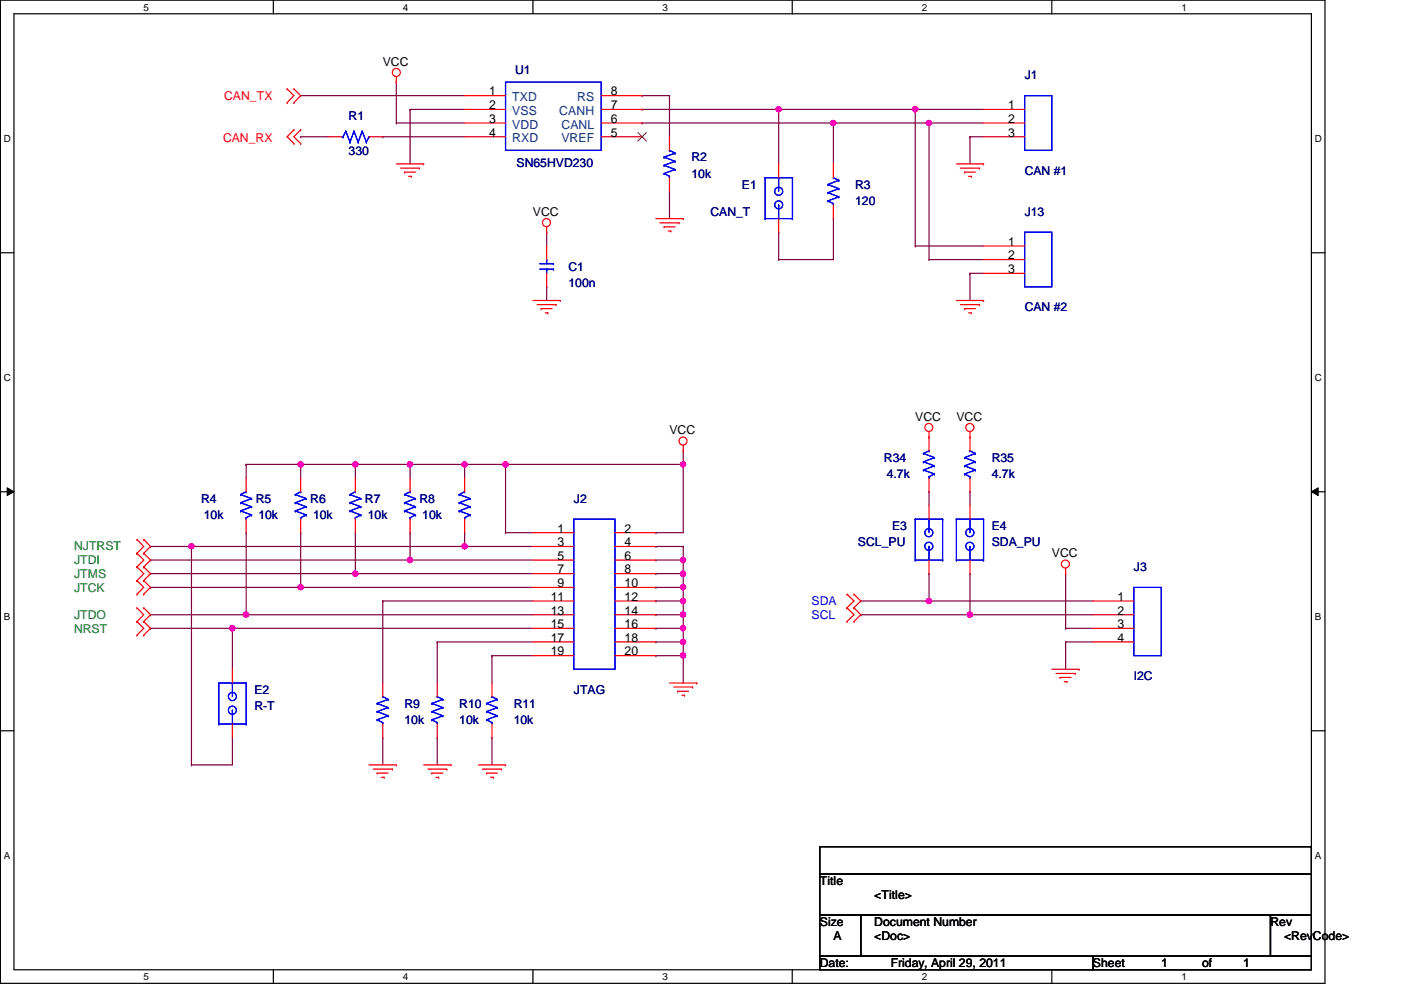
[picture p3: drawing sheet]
<svg xmlns="http://www.w3.org/2000/svg" width="297mm" height="210mm" viewBox="0 0 297 210" stroke-linecap="round" stroke-linejoin="round" font-family="sans-serif">
<path d="M.1 0h280.8v208.5h-280.8zM3 2.9h275v202.7h-275z" fill="none" stroke="#000" stroke-width=".25"/>
<g fill="#fff">
<path d="M30.4 .3h1.2v2.4h-1.2z"/>
<path d="M30.4 205.9h1.2v2.3h-1.2z"/>
</g>
<path d="M58 0v2.9M58 205.6v2.9" fill="none" stroke="#000" stroke-width=".25"/>
<g fill="#fff">
<path d="M85.4 .3h1.2v2.4h-1.2z"/>
<path d="M85.4 205.9h1.2v2.3h-1.2z"/>
</g>
<path d="M113 0v2.9M113 205.6v2.9" fill="none" stroke="#000" stroke-width=".25"/>
<g fill="#fff">
<path d="M140.5 .3h1.1v2.4h-1.1z"/>
<path d="M140.5 205.9h1.1v2.3h-1.1z"/>
</g>
<path d="M168 0v2.9M168 205.6v2.9" fill="none" stroke="#000" stroke-width=".25"/>
<g fill="#fff">
<path d="M195.4 .3h1.2v2.4h-1.2z"/>
<path d="M195.4 205.9h1.2v2.3h-1.2z"/>
</g>
<path d="M223 0v2.9M223 205.6v2.9" fill="none" stroke="#000" stroke-width=".25"/>
<g fill="#fff">
<path d="M250.5 .3h1.1v2.4h-1.1z"/>
<path d="M250.5 205.9h1.1v2.3h-1.1z"/>
<path d="M.8 28.2h1.5v2.4h-1.5z"/>
<path d="M278.8 28.2h1.4v2.4h-1.4z"/>
<path d="M.8 78.9h1.5v2.3h-1.5z"/>
<path d="M278.8 78.9h1.4v2.3h-1.4z"/>
</g>
<path d="M.1 53.6h2.9M278 53.6h2.9" fill="none" stroke="#000" stroke-width=".25"/>
<g fill="#fff">
<path d="M.8 129.6h1.4v2.3h-1.4z"/>
<path d="M278.8 129.6h1.3v2.3h-1.3z"/>
</g>
<path d="M.1 104.3h2.9M278 104.3h2.9" fill="none" stroke="#000" stroke-width=".25"/>
<path d="M1.5 103.4l1.5 .9-1.5 .8zM278 104.3l1.5-.9v1.7z" fill="#000"/>
<path d="M1.5 103.4l1.5 .9-1.5 .8zM278 104.3l1.5-.9v1.7z" fill="none" stroke="#000" stroke-width=".21"/>
<g fill="#fff">
<path d="M.8 180.3h1.4v2.3h-1.4z"/>
<path d="M278.8 180.3h1.3v2.3h-1.3z"/>
</g>
<path d="M.1 154.9h2.9M278 154.9h2.9" fill="none" stroke="#000" stroke-width=".25"/>
<g fill="none" stroke="#800040" stroke-width=".25">
<path d="M84 17.4h.1M84 17.4v8.7M63.8 20.3h.1M63.8 29h.1M63.8 29h5.8M63.8 20.3h34.7M81.1 29h.1M81.1 29h17.4M84 26.1h.1M84 26.1h14.5M86.9 23.2h.1M86.9 23.2h11.6"/>
<path d="M86.9 23.2v11.6M136.1 23.2h.1M136.1 26.1h.1M136.1 23.2h29M136.1 26.1h40.6M165.1 23.2h.1M165.1 23.2v11.6M176.7 26.1h.1M176.7 26.1v8.7M194.1 23.2h.1M194.1 23.2h14.4M197 26.1h.1"/>
<path d="M197 26.1h11.5M205.7 29h.1M205.7 29v5.8M205.7 29h2.8M115.9 49.2h.1M115.9 49.2v3M165.1 49.2h.1M165.1 55h.1M165.1 49.2v5.8M176.7 46.4h.1M176.7 46.4v8.6h-11.6M115.9 60.8h.1"/>
<path d="M115.9 60.8v2.9M75.3 98.5h.1M75.3 98.5h11.6M139.1 115.9h.1M139.1 118.7h.1M139.1 115.9h5.8M139.1 118.7h5.8M144.9 115.9h.1M144.9 118.7h.1M144.9 115.9v5.7"/>
</g>
<circle cx="144.8" cy="118.7" r=".56" fill="#f0f"/>
<circle cx="144.8" cy="118.7" r=".56" fill="none" stroke="#f0f" stroke-width=".25"/>
<path d="M141.9 20.3h.1M141.9 20.3v8.7M139.1 121.6h.1M139.1 121.6h5.8M144.9 121.6h.1M144.9 121.6v2.9" fill="none" stroke="#800040" stroke-width=".25"/>
<circle cx="144.8" cy="121.6" r=".56" fill="#f0f"/>
<circle cx="144.8" cy="121.6" r=".56" fill="none" stroke="#f0f" stroke-width=".25"/>
<path d="M136.1 20.3h.1M136.1 20.3h5.8M139.1 124.5h.1M139.1 124.5h5.8M144.9 124.5h.1M144.9 124.5v2.9M225.9 121.6h.1M225.9 133.2h.1M225.9 121.6v11.6M225.9 133.2h5.8" fill="none" stroke="#800040" stroke-width=".25"/>
<circle cx="144.8" cy="124.5" r=".56" fill="#f0f"/>
<circle cx="144.8" cy="124.5" r=".56" fill="none" stroke="#f0f" stroke-width=".25"/>
<path d="M141.9 40.6h.1M141.9 40.6v5.8M139.1 127.4h.1M139.1 127.4h5.8M144.9 127.4h.1M144.9 127.4v2.9" fill="none" stroke="#800040" stroke-width=".25"/>
<circle cx="144.8" cy="127.4" r=".56" fill="#f0f"/>
<circle cx="144.8" cy="127.4" r=".56" fill="none" stroke="#f0f" stroke-width=".25"/>
<path d="M139.1 130.3h.1M139.1 130.3h5.8M144.9 130.3h.1M144.9 130.3v2.9" fill="none" stroke="#800040" stroke-width=".25"/>
<circle cx="144.8" cy="130.3" r=".56" fill="#f0f"/>
<circle cx="144.8" cy="130.3" r=".56" fill="none" stroke="#f0f" stroke-width=".25"/>
<path d="M139.1 133.2h.1M139.1 133.2h5.8M144.9 133.2h.1M144.9 133.2v2.9" fill="none" stroke="#800040" stroke-width=".25"/>
<circle cx="144.8" cy="133.2" r=".56" fill="#f0f"/>
<circle cx="144.8" cy="133.2" r=".56" fill="none" stroke="#f0f" stroke-width=".25"/>
<path d="M139.1 136.1h.1M139.1 139h.1M139.1 136.1h5.8M139.1 139h5.8M144.9 139h.1M144.9 139v5.8M182.5 127.4h.1M197 121.6h.1M197 121.6v5.8h-14.5" fill="none" stroke="#800040" stroke-width=".25"/>
<circle cx="144.8" cy="139" r=".56" fill="#f0f"/>
<circle cx="144.8" cy="139" r=".56" fill="none" stroke="#f0f" stroke-width=".25"/>
<path d="M144.9 98.5h.1M144.9 98.5v14.4h-5.8M139.1 112.9h.1M144.9 136.1h.1M144.9 136.1v2.9M182.5 130.3h.1M205.7 121.6h.1M205.7 121.6v8.7h-23.2" fill="none" stroke="#800040" stroke-width=".25"/>
<circle cx="144.8" cy="136.1" r=".56" fill="#f0f"/>
<circle cx="144.8" cy="136.1" r=".56" fill="none" stroke="#f0f" stroke-width=".25"/>
<path d="M107.2 98.5h.1M107.2 98.5v14.4M107.2 98.5h37.7M107.2 112.9h.1M107.2 112.9h5.8M197 104.3h.1M197 104.3v2.8M205.7 104.3h.1M205.7 104.3v2.8" fill="none" stroke="#800040" stroke-width=".25"/>
<circle cx="144.8" cy="98.5" r=".56" fill="#f0f"/>
<circle cx="144.8" cy="98.5" r=".56" fill="none" stroke="#f0f" stroke-width=".25"/>
<circle cx="107.2" cy="98.5" r=".56" fill="#f0f"/>
<circle cx="107.2" cy="98.5" r=".56" fill="none" stroke="#f0f" stroke-width=".25"/>
<path d="M144.9 95.6h.1M144.9 95.6v2.9M98.5 115.9h.1M98.5 115.9h14.5" fill="none" stroke="#800040" stroke-width=".25"/>
<circle cx="98.5" cy="115.8" r=".56" fill="#f0f"/>
<circle cx="98.5" cy="115.8" r=".56" fill="none" stroke="#f0f" stroke-width=".25"/>
<path d="M86.9 118.7h.1M86.9 118.7h26.1M225.9 136.1h.1M225.9 136.1v5.8M225.9 136.1h5.8" fill="none" stroke="#800040" stroke-width=".25"/>
<circle cx="86.9" cy="118.7" r=".56" fill="#f0f"/>
<circle cx="86.9" cy="118.7" r=".56" fill="none" stroke="#f0f" stroke-width=".25"/>
<path d="M197 127.4h.1M197 127.4h34.7" fill="none" stroke="#800040" stroke-width=".25"/>
<circle cx="196.9" cy="127.4" r=".56" fill="#f0f"/>
<circle cx="196.9" cy="127.4" r=".56" fill="none" stroke="#f0f" stroke-width=".25"/>
<path d="M75.3 121.6h.1M75.3 121.6h37.7" fill="none" stroke="#800040" stroke-width=".25"/>
<circle cx="75.3" cy="121.6" r=".56" fill="#f0f"/>
<circle cx="75.3" cy="121.6" r=".56" fill="none" stroke="#f0f" stroke-width=".25"/>
<path d="M205.7 130.3h.1M205.7 130.3h26" fill="none" stroke="#800040" stroke-width=".25"/>
<circle cx="205.6" cy="130.3" r=".56" fill="#f0f"/>
<circle cx="205.6" cy="130.3" r=".56" fill="none" stroke="#f0f" stroke-width=".25"/>
<path d="M63.8 124.5h.1M63.8 124.5h49.2" fill="none" stroke="#800040" stroke-width=".25"/>
<circle cx="63.7" cy="124.5" r=".56" fill="#f0f"/>
<circle cx="63.7" cy="124.5" r=".56" fill="none" stroke="#f0f" stroke-width=".25"/>
<path d="M52.2 130.3h.1M52.2 130.3h60.8" fill="none" stroke="#800040" stroke-width=".25"/>
<circle cx="52.1" cy="130.3" r=".56" fill="#f0f"/>
<circle cx="52.1" cy="130.3" r=".56" fill="none" stroke="#f0f" stroke-width=".25"/>
<g fill="none" stroke="#800040" stroke-width=".25">
<path d="M40.6 115.9h.1M40.6 115.9h57.9M81.1 127.4h.1M81.1 127.4h31.9M81.1 127.4v17.4M92.7 136.1h.1M92.7 136.1h20.3M92.7 136.1v8.7M104.3 139h.1M104.3 139v5.8M104.3 139h8.7M81.1 156.4h.1"/>
<path d="M81.1 156.4v5.8M92.7 156.4h.1M92.7 156.4v5.8M104.3 156.4h.1M104.3 156.4v5.8"/>
</g>
<circle cx="40.6" cy="115.8" r=".56" fill="#f0f"/>
<circle cx="40.6" cy="115.8" r=".56" fill="none" stroke="#f0f" stroke-width=".25"/>
<path d="M49.3 133.2h.1M49.3 133.2h63.7" fill="none" stroke="#800040" stroke-width=".25"/>
<circle cx="49.3" cy="133.2" r=".56" fill="#f0f"/>
<circle cx="49.3" cy="133.2" r=".56" fill="none" stroke="#f0f" stroke-width=".25"/>
<path d="M194.1 23.2h.1M194.1 23.2v29M194.1 52.2h.1M194.1 52.2h14.4M197 55h.1M197 55h11.5M205.7 58h.1M205.7 58v5.7M205.7 58h2.8" fill="none" stroke="#800040" stroke-width=".25"/>
<circle cx="194" cy="23.2" r=".56" fill="#f0f"/>
<circle cx="194" cy="23.2" r=".56" fill="none" stroke="#f0f" stroke-width=".25"/>
<path d="M98.5 98.5h.1M98.5 98.5h8.7" fill="none" stroke="#800040" stroke-width=".25"/>
<circle cx="98.5" cy="98.5" r=".56" fill="#f0f"/>
<circle cx="98.5" cy="98.5" r=".56" fill="none" stroke="#f0f" stroke-width=".25"/>
<path d="M197 26.1h.1M197 26.1v28.9M98.5 98.5h.1M98.5 98.5v2.9" fill="none" stroke="#800040" stroke-width=".25"/>
<circle cx="196.9" cy="26.1" r=".56" fill="#f0f"/>
<circle cx="196.9" cy="26.1" r=".56" fill="none" stroke="#f0f" stroke-width=".25"/>
<path d="M86.9 98.5h.1M86.9 98.5h11.6" fill="none" stroke="#800040" stroke-width=".25"/>
<circle cx="86.9" cy="98.5" r=".56" fill="#f0f"/>
<circle cx="86.9" cy="98.5" r=".56" fill="none" stroke="#f0f" stroke-width=".25"/>
<path d="M63.8 98.5h.1M63.8 98.5h11.5M75.3 98.5h.1M75.3 98.5v2.9M86.9 98.5h.1M86.9 98.5v2.9" fill="none" stroke="#800040" stroke-width=".25"/>
<circle cx="75.3" cy="98.5" r=".56" fill="#f0f"/>
<circle cx="75.3" cy="98.5" r=".56" fill="none" stroke="#f0f" stroke-width=".25"/>
<circle cx="63.7" cy="98.5" r=".56" fill="#f0f"/>
<circle cx="63.7" cy="98.5" r=".56" fill="none" stroke="#f0f" stroke-width=".25"/>
<g fill="none" stroke="#800040" stroke-width=".25">
<path d="M176.7 26.1h.1M176.7 26.1h20.3M52.2 98.5h.1M52.2 98.5h11.6M52.2 98.5v2.9M63.8 98.5h.1M63.8 98.5v2.9M31.9 118.7h.1M75.3 112.9h.1M75.3 112.9v8.7h-43.4M86.9 112.9h.1M86.9 112.9v5.8h-55"/>
<path d="M98.5 112.9h.1M98.5 112.9v3M31.9 121.6h.1M31.9 133.2h.1M31.9 133.2h17.4M49.3 133.2h.1M49.3 133.2v8.7"/>
</g>
<circle cx="176.7" cy="26.1" r=".56" fill="#f0f"/>
<circle cx="176.7" cy="26.1" r=".56" fill="none" stroke="#f0f" stroke-width=".25"/>
<path d="M165.1 23.2h.1M165.1 23.2h29M52.2 112.9h.1M52.2 112.9v17.4h-20.3M63.8 112.9h.1M63.8 112.9v11.6h-31.9M31.9 124.5h.1M31.9 130.3h.1M49.3 156.4h.1M49.3 156.4v5.8" fill="none" stroke="#800040" stroke-width=".25"/>
<circle cx="165.1" cy="23.2" r=".56" fill="#f0f"/>
<circle cx="165.1" cy="23.2" r=".56" fill="none" stroke="#f0f" stroke-width=".25"/>
<path d="M31.9 115.9h.1M31.9 115.9h8.7M40.6 115.9h.1M40.6 115.9v46.3M40.6 162.2h.1M40.6 162.2h8.7" fill="none" stroke="#800040" stroke-width=".25"/>
<g fill="none" stroke="#f00" stroke-width=".25">
<path d="M60.9 18.8h.1M60.9 18.8l1.4 1.5-1.4 1.5M62.3 18.8h.1M62.3 18.8l1.5 1.5-1.5 1.5M84 17.4h.1M84 16.3v1.1M60.9 21.8h.1M62.3 21.8h.1M62.3 27.5h.1M62.3 30.4h.1M62.3 27.5l-1.4 1.5 1.4 1.4M63.8 27.5h.1"/>
<path d="M63.8 30.4h.1M63.8 27.5l-1.5 1.5 1.5 1.4M69.6 29h2.9M78.2 29h2.9M84 34.8h5.8M84.9 35.6h4M85.8 36.5h.1M85.8 36.5h2.3M86.7 37.4h.5M87.2 37.4h.1M88.9 35.6h.1M89.8 34.8h.1"/>
<path d="M98.5 29h8.7M98.5 23.2h8.7M98.5 26.1h8.7M98.5 20.3h8.7M127.5 29h8.6M127.5 23.2h8.6M127.5 26.1h8.6M127.5 20.3h8.6M141.9 29v2.9M141.9 37.7v2.9M165.1 34.8v2.9M176.7 34.8v2.9"/>
<path d="M202.8 34.8h5.7M203.6 35.6h4.1M204.5 36.5h.1M204.5 36.5h2.3M205.4 37.4h.5M205.9 37.4h.1M207.7 35.6h.1M208.5 34.8h.1M208.5 29h8.8M208.5 23.2h8.8M208.5 26.1h8.8M115.9 49.2h.1"/>
<path d="M115.9 48.1v1.1M115.9 52.2v2.8M115.9 58v2.8M139.1 46.4h5.8M139.9 47.2h4.1M140.8 48.1h.1M140.8 48.1h2.3M141.6 49h.6M142.2 49h.1M144 47.2h.1M144.9 46.4h.1M165.1 46.4v2.8"/>
<path d="M176.7 43.5v2.9M208.5 52.2h8.8M208.5 55h8.8M208.5 58h8.8M113 63.7h5.8M113.9 64.6h4M114.7 65.4h.1M114.7 65.4h2.3M115.6 66.3h.6M116.2 66.3h.1M117.9 64.6h.1M118.8 63.7h.1"/>
<path d="M202.8 63.7h5.7M203.6 64.6h4.1M204.5 65.4h.1M204.5 65.4h2.3M205.4 66.3h.5M205.9 66.3h.1M207.7 64.6h.1M208.5 63.7h.1M144.9 95.6h.1M144.9 94.4v1.2M197 92.7h.1M197 91.5v4.1"/>
<path d="M205.7 92.7h.1M205.7 91.5v4.1M29 117.3h.1M29 114.4h.1M29 114.4l1.5 1.5-1.5 1.4M29 117.3l1.5 1.4-1.5 1.5M30.5 114.4h.1M30.5 117.3h.1M30.5 114.4l1.4 1.5-1.4 1.4M30.5 117.3l1.4 1.4-1.4 1.5M52.2 101.4v2.9M52.2 110.1v2.8"/>
<path d="M63.8 101.4v2.9M63.8 110.1v2.8M75.3 101.4v2.9M75.3 110.1v2.8M86.9 101.4v2.9M86.9 110.1v2.8M98.5 101.4v2.9M98.5 110.1v2.8M113 112.9h8.7M113 115.9h8.7M113 118.7h8.7M130.4 112.9h8.7"/>
<path d="M130.4 115.9h8.7M130.4 118.7h8.7M197 101.4v2.9M197 107.1v3M197 118.7v2.9M205.7 101.4v2.9M205.7 107.1v3M205.7 118.7v2.9M29 134.7h.1M29 131.8h.1M29 128.9h.1M29 126h.1"/>
<path d="M29 123.1h.1M29 120.2h.1M29 131.8l1.5 1.4-1.5 1.5M29 128.9l1.5 1.4-1.5 1.5M29 123.1l1.5 1.4-1.5 1.5M29 120.2l1.5 1.4-1.5 1.5M30.5 131.8h.1M30.5 134.7h.1M30.5 128.9h.1M30.5 123.1h.1M30.5 126h.1M30.5 120.2h.1"/>
<path d="M30.5 131.8l1.4 1.4-1.4 1.5M30.5 128.9l1.4 1.4-1.4 1.5M30.5 123.1l1.4 1.4-1.4 1.5M30.5 120.2l1.4 1.4-1.4 1.5M113 121.6h8.7M113 124.5h8.7M113 127.4h8.7M113 130.3h8.7M113 133.2h8.7M113 136.1h8.7M113 139h8.7M130.4 121.6h8.7"/>
<path d="M130.4 124.5h8.7M130.4 127.4h8.7M130.4 130.3h8.7M130.4 133.2h8.7M130.4 136.1h8.7M130.4 139h8.7M179.6 128.9h.1M179.6 126h.1M179.6 131.8h.1M179.6 126l1.5 1.4-1.5 1.5M179.6 128.9l1.5 1.4-1.5 1.5M181.1 126h.1"/>
<path d="M181.1 128.9h.1M181.1 131.8h.1M181.1 126l1.4 1.4-1.4 1.5M181.1 128.9l1.4 1.4-1.4 1.5M225.9 121.6h.1M225.9 120.5v1.1M231.7 127.4h8.7M231.7 130.3h8.7M231.7 133.2h8.7M231.7 136.1h8.7M49.3 141.9v2.9M49.3 153.5v2.9"/>
<path d="M81.1 144.8v2.9M81.1 153.5v2.9M92.7 144.8v2.9M92.7 153.5v2.9M104.3 144.8v2.9M104.3 153.5v2.9M141.9 144.8h5.8M142.8 145.7h4.1M143.7 146.6h.1M143.7 146.6h2.3M144.6 147.4h.5M145.1 147.4h.1"/>
<path d="M146.9 145.7h.1M147.7 144.8h.1M223 141.9h5.8M223.9 142.8h4.1M224.7 143.6h.1M224.7 143.6h2.4M225.6 144.5h.6M226.2 144.5h.1M228 142.8h.1M228.8 141.9h.1M78.2 162.2h5.8M79.1 163.1h4.1"/>
<path d="M80 163.9h.1M80 163.9h2.3M80.9 164.8h.5M81.4 164.8h.1M83.2 163.1h.1M84 162.2h.1M89.8 162.2h5.8M90.7 163.1h4M91.6 163.9h.1M91.6 163.9h2.3M92.5 164.8h.5M93 164.8h.1"/>
<path d="M94.7 163.1h.1M95.6 162.2h.1M101.4 162.2h5.8M102.3 163.1h4M103.2 163.9h.1M103.2 163.9h2.2M104 164.8h.6M104.6 164.8h.1M106.3 163.1h.1M107.2 162.2h.1"/>
<circle cx="84" cy="15.4" r=".85"/>
<circle cx="115.9" cy="47.2" r=".85"/>
<circle cx="144.8" cy="93.5" r=".85"/>
<circle cx="196.9" cy="90.6" r=".85"/>
<circle cx="205.6" cy="90.6" r=".86"/>
<circle cx="225.9" cy="119.6" r=".85"/>
</g>
<path d="M173.8 179.5h104.2v5.8h-104.2zM173.8 185.3h104.2v8.7h-104.2zM173.8 194h8.7v8.7h-8.7zM182.5 194h86.9v8.7h-86.9zM269.4 194h8.6v8.7h-8.6zM173.8 202.7h57.9v2.9h-57.9zM231.7 202.7h46.3v2.9h-46.3z" fill="none" stroke="#000" stroke-width=".25"/>
<g fill="none" stroke="#00f" stroke-width=".25">
<path d="M107.2 17.4h20.3v14.5h-20.3zM72.5 29h.2M72.7 29h.1M73.3 27.8h.1M73.3 27.8l-.6 1.2M73.3 27.8l.9 2.3M74.2 30.1h.1M75.1 27.8h.1M75.1 27.8l-.9 2.3M75.1 27.8l.8 2.3M75.9 30.1h.1M76.8 27.8h.1"/>
<path d="M76.8 27.8l-.9 2.3M76.8 27.8l.9 2.3M77.7 30.1h.1M78.2 29h.1M78.2 29l-.5 1.1M140.8 36.8h.1M140.8 35.1h.1M140.8 33.3h.1M140.8 36.8l1.1 .6M140.8 35.1l2.3 .8M140.8 33.3l2.3 .9M141.9 31.9h.1"/>
<path d="M141.9 37.4h.1M141.9 31.9l1.2 .6M141.9 37.4v.3M143.1 35.9h.1M143.1 34.2h.1M143.1 32.5h.1M143.1 35.9l-2.3 .9M143.1 34.2l-2.3 .9M143.1 32.5l-2.3 .8M162.2 37.7h.1M162.2 37.7v8.7M162.2 37.7h5.8"/>
<path d="M165.1 37.7h.1M165.1 37.7v2.9M168 37.7h.1M168 37.7v8.7M175.6 39.1h.1M175.6 39.1l2.2 .9M176.7 37.7h.1M176.7 37.7l1.1 .5M177.8 38.2h.1M177.8 38.2l-2.2 .9M217.3 20.3h5.7v11.6h-5.7zM114.4 57.1h2.9"/>
<path d="M114.4 55.9h2.9M115.9 55h.1M115.9 57.1h.1M115.9 55v.9M115.9 57.1v.9M117.3 57.1h.1M117.3 55.9h.1M162.2 46.4h.1M162.2 46.4h5.8M165.1 43.5h.1M165.1 43.5v2.9M168 46.4h.1"/>
<path d="M175.6 42.6h.1M175.6 40.9h.1M175.6 42.6l1.1 .6M175.6 40.9l2.2 .8M176.7 43.2h.1M176.7 43.2v.3M177.8 41.7h.1M177.8 40h.1M177.8 41.7l-2.2 .9M177.8 40l-2.2 .9M217.3 49.2h5.7v11.6h-5.7zM195.8 99.7h.1"/>
<path d="M195.8 97.9h.1M195.8 96.1h.1M195.8 99.7l2.3 .8M195.8 97.9l2.3 .9M195.8 96.1l2.3 .9M197 95.6h.1M197 95.6l-1.2 .5M198.1 98.8h.1M198.1 97h.1M198.1 98.8l-2.3 .9M198.1 97l-2.3 .9M204.5 98.8h.1"/>
<path d="M204.5 97h.1M204.5 98.8l2.3 .9M204.5 97l2.3 .9M205.7 95.6h.1M205.7 95.6l1.1 .5M206.8 99.7h.1M206.8 97.9h.1M206.8 96.1h.1M206.8 99.7l-2.3 .8M206.8 97.9l-2.3 .9M206.8 96.1l-2.3 .9M51 108.3h.1"/>
<path d="M51 106.6h.1M51 104.9h.1M51 108.3l2.3 .9M51 106.6l2.3 .8M51 104.9l2.3 .8M52.2 104.3h.1M52.2 109.8h.1M52.2 104.3l-1.2 .6M52.2 109.8v.3M53.3 109.2h.1M53.3 107.4h.1M53.3 105.7h.1"/>
<path d="M53.3 109.2l-1.1 .6M53.3 107.4l-2.3 .9M53.3 105.7l-2.3 .9M62.6 108.3h.1M62.6 106.6h.1M62.6 104.9h.1M62.6 108.3l2.3 .9M62.6 106.6l2.3 .8M62.6 104.9l2.3 .8M63.8 104.3h.1M63.8 109.8h.1M63.8 104.3l-1.2 .6"/>
<path d="M63.8 109.8v.3M64.9 109.2h.1M64.9 107.4h.1M64.9 105.7h.1M64.9 109.2l-1.1 .6M64.9 107.4l-2.3 .9M64.9 105.7l-2.3 .9M74.2 108.3h.1M74.2 106.6h.1M74.2 104.9h.1M74.2 108.3l2.3 .9M74.2 106.6l2.3 .8"/>
<path d="M74.2 104.9l2.3 .8M75.3 104.3h.1M75.3 109.8h.1M75.3 104.3l-1.1 .6M75.3 109.8v.3M76.5 109.2h.1M76.5 107.4h.1M76.5 105.7h.1M76.5 109.2l-1.2 .6M76.5 107.4l-2.3 .9M76.5 105.7l-2.3 .9M85.8 108.3h.1"/>
<path d="M85.8 106.6h.1M85.8 104.9h.1M85.8 108.3l2.3 .9M85.8 106.6l2.3 .8M85.8 104.9l2.3 .8M86.9 104.3h.1M86.9 109.8h.1M86.9 104.3l-1.1 .6M86.9 109.8v.3M88.1 109.2h.1M88.1 107.4h.1M88.1 105.7h.1"/>
<path d="M88.1 109.2l-1.2 .6M88.1 107.4l-2.3 .9M88.1 105.7l-2.3 .9M97.4 108.3h.1M97.4 106.6h.1M97.4 104.9h.1M97.4 108.3l2.3 .9M97.4 106.6l2.3 .8M97.4 104.9l2.3 .8M98.5 104.3h.1M98.5 109.8h.1M98.5 104.3l-1.1 .6"/>
<path d="M98.5 109.8v.3M99.7 109.2h.1M99.7 107.4h.1M99.7 105.7h.1M99.7 109.2l-1.2 .6M99.7 107.4l-2.3 .9M99.7 105.7l-2.3 .9M121.7 110.1h8.7v31.8h-8.7zM194.1 110.1h.1M194.1 118.7h.1M194.1 110.1h5.8M194.1 118.7h5.8"/>
<path d="M194.1 110.1v8.6M197 101.1h.1M197 115.9h.1M197 110.1h.1M197 101.1v.3M197 110.1v2.8M197 115.9v2.8M198.1 100.5h.1M198.1 100.5l-1.1 .6M199.9 110.1h.1M199.9 118.7h.1M199.9 110.1v8.6"/>
<path d="M202.8 110.1h.1M202.8 118.7h.1M202.8 110.1h5.7M202.8 110.1v8.6M202.8 118.7h5.7M204.5 100.5h.1M204.5 100.5l1.2 .6M205.7 115.9h.1M205.7 110.1h.1M205.7 101.1h.1M205.7 101.1v.3M205.7 110.1v2.8"/>
<path d="M205.7 115.9v2.8M208.5 110.1h.1M208.5 118.7h.1M208.5 110.1v8.6M240.4 124.5h5.8v14.5h-5.8zM46.4 144.8h.1M46.4 153.5h.1M46.4 144.8h5.8M46.4 144.8v8.7M46.4 153.5h5.8M49.3 150.6h.1M49.3 144.8h.1"/>
<path d="M49.3 144.8v2.9M49.3 150.6v2.9M52.2 144.8h.1M52.2 153.5h.1M52.2 144.8v8.7M80 152.6h.1M80 150.9h.1M80 149.1h.1M80 152.6l1.1 .6M80 150.9l2.3 .9M80 149.1l2.3 .9M81.1 147.7h.1"/>
<path d="M81.1 153.2h.1M81.1 147.7l1.2 .6M81.1 153.2v.3M82.3 151.8h.1M82.3 150h.1M82.3 148.3h.1M82.3 151.8l-2.3 .8M82.3 150l-2.3 .9M82.3 148.3l-2.3 .8M91.6 152.6h.1M91.6 150.9h.1M91.6 149.1h.1"/>
<path d="M91.6 152.6l1.1 .6M91.6 150.9l2.3 .9M91.6 149.1l2.3 .9M92.7 147.7h.1M92.7 153.2h.1M92.7 147.7l1.2 .6M92.7 153.2v.3M93.9 151.8h.1M93.9 150h.1M93.9 148.3h.1M93.9 151.8l-2.3 .8M93.9 150l-2.3 .9"/>
<path d="M93.9 148.3l-2.3 .8M103.2 152.6h.1M103.2 150.9h.1M103.2 149.1h.1M103.2 152.6l1.1 .6M103.2 150.9l2.2 .9M103.2 149.1l2.2 .9M104.3 147.7h.1M104.3 153.2h.1M104.3 147.7l1.1 .6M104.3 153.2v.3M105.4 151.8h.1"/>
<path d="M105.4 150h.1M105.4 148.3h.1M105.4 151.8l-2.2 .8M105.4 150l-2.2 .9M105.4 148.3l-2.2 .8"/>
<circle cx="165.1" cy="40.6" r=".85"/>
<circle cx="165.1" cy="43.4" r=".85"/>
<circle cx="196.9" cy="115.8" r=".85"/>
<circle cx="196.9" cy="112.9" r=".85"/>
<circle cx="205.6" cy="113" r=".86"/>
<circle cx="205.6" cy="115.8" r=".86"/>
<circle cx="49.3" cy="147.7" r=".86"/>
<circle cx="49.3" cy="150.6" r=".85"/>
</g>
<path d="M135.3 28.1l1.8 1.8M137 28.1l-1.8 1.8" fill="none" stroke="#804000" stroke-width=".21"/>
<circle cx="144.8" cy="118.7" r=".56" fill="#f0f"/>
<circle cx="144.8" cy="118.7" r=".56" fill="none" stroke="#f0f" stroke-width=".25"/>
<circle cx="144.8" cy="121.6" r=".56" fill="#f0f"/>
<circle cx="144.8" cy="121.6" r=".56" fill="none" stroke="#f0f" stroke-width=".25"/>
<circle cx="144.8" cy="124.5" r=".56" fill="#f0f"/>
<circle cx="144.8" cy="124.5" r=".56" fill="none" stroke="#f0f" stroke-width=".25"/>
<circle cx="144.8" cy="127.4" r=".56" fill="#f0f"/>
<circle cx="144.8" cy="127.4" r=".56" fill="none" stroke="#f0f" stroke-width=".25"/>
<circle cx="144.8" cy="130.3" r=".56" fill="#f0f"/>
<circle cx="144.8" cy="130.3" r=".56" fill="none" stroke="#f0f" stroke-width=".25"/>
<circle cx="144.8" cy="133.2" r=".56" fill="#f0f"/>
<circle cx="144.8" cy="133.2" r=".56" fill="none" stroke="#f0f" stroke-width=".25"/>
<circle cx="144.8" cy="139" r=".56" fill="#f0f"/>
<circle cx="144.8" cy="139" r=".56" fill="none" stroke="#f0f" stroke-width=".25"/>
<circle cx="144.8" cy="136.1" r=".56" fill="#f0f"/>
<circle cx="144.8" cy="136.1" r=".56" fill="none" stroke="#f0f" stroke-width=".25"/>
<circle cx="144.8" cy="98.5" r=".56" fill="#f0f"/>
<circle cx="144.8" cy="98.5" r=".56" fill="none" stroke="#f0f" stroke-width=".25"/>
<circle cx="107.2" cy="98.5" r=".56" fill="#f0f"/>
<circle cx="107.2" cy="98.5" r=".56" fill="none" stroke="#f0f" stroke-width=".25"/>
<circle cx="98.5" cy="115.8" r=".56" fill="#f0f"/>
<circle cx="98.5" cy="115.8" r=".56" fill="none" stroke="#f0f" stroke-width=".25"/>
<circle cx="86.9" cy="118.7" r=".56" fill="#f0f"/>
<circle cx="86.9" cy="118.7" r=".56" fill="none" stroke="#f0f" stroke-width=".25"/>
<circle cx="196.9" cy="127.4" r=".56" fill="#f0f"/>
<circle cx="196.9" cy="127.4" r=".56" fill="none" stroke="#f0f" stroke-width=".25"/>
<circle cx="75.3" cy="121.6" r=".56" fill="#f0f"/>
<circle cx="75.3" cy="121.6" r=".56" fill="none" stroke="#f0f" stroke-width=".25"/>
<circle cx="205.6" cy="130.3" r=".56" fill="#f0f"/>
<circle cx="205.6" cy="130.3" r=".56" fill="none" stroke="#f0f" stroke-width=".25"/>
<circle cx="63.7" cy="124.5" r=".56" fill="#f0f"/>
<circle cx="63.7" cy="124.5" r=".56" fill="none" stroke="#f0f" stroke-width=".25"/>
<circle cx="52.1" cy="130.3" r=".56" fill="#f0f"/>
<circle cx="52.1" cy="130.3" r=".56" fill="none" stroke="#f0f" stroke-width=".25"/>
<circle cx="40.6" cy="115.8" r=".56" fill="#f0f"/>
<circle cx="40.6" cy="115.8" r=".56" fill="none" stroke="#f0f" stroke-width=".25"/>
<circle cx="49.3" cy="133.2" r=".56" fill="#f0f"/>
<circle cx="49.3" cy="133.2" r=".56" fill="none" stroke="#f0f" stroke-width=".25"/>
<circle cx="194" cy="23.2" r=".56" fill="#f0f"/>
<circle cx="194" cy="23.2" r=".56" fill="none" stroke="#f0f" stroke-width=".25"/>
<circle cx="98.5" cy="98.5" r=".56" fill="#f0f"/>
<circle cx="98.5" cy="98.5" r=".56" fill="none" stroke="#f0f" stroke-width=".25"/>
<circle cx="196.9" cy="26.1" r=".56" fill="#f0f"/>
<circle cx="196.9" cy="26.1" r=".56" fill="none" stroke="#f0f" stroke-width=".25"/>
<circle cx="86.9" cy="98.5" r=".56" fill="#f0f"/>
<circle cx="86.9" cy="98.5" r=".56" fill="none" stroke="#f0f" stroke-width=".25"/>
<circle cx="75.3" cy="98.5" r=".56" fill="#f0f"/>
<circle cx="75.3" cy="98.5" r=".56" fill="none" stroke="#f0f" stroke-width=".25"/>
<circle cx="63.7" cy="98.5" r=".56" fill="#f0f"/>
<circle cx="63.7" cy="98.5" r=".56" fill="none" stroke="#f0f" stroke-width=".25"/>
<circle cx="176.7" cy="26.1" r=".56" fill="#f0f"/>
<circle cx="176.7" cy="26.1" r=".56" fill="none" stroke="#f0f" stroke-width=".25"/>
<circle cx="165.1" cy="23.2" r=".56" fill="#f0f"/>
<circle cx="165.1" cy="23.2" r=".56" fill="none" stroke="#f0f" stroke-width=".25"/>
<g font-size="2.6">
<text x="81.1" y="13.9">VCC</text>
<text x="103.7" y="20.2">1</text>
<text x="103.7" y="23.2">2</text>
<text x="129.5" y="20.2">8</text>
<text x="129.5" y="23.2">7</text>
<text x="213.8" y="23.2">1</text>
<text x="103.7" y="26">3</text>
<text x="103.7" y="29">4</text>
<text x="129.5" y="26">6</text>
<text x="129.5" y="29">5</text>
<text x="213.8" y="26">2</text>
<text x="213.8" y="29">3</text>
<text x="113" y="45.8">VCC</text>
<text x="213.8" y="52.1">1</text>
<text x="213.8" y="55">2</text>
<text x="213.8" y="57.9">3</text>
<text x="194.1" y="89.2">VCC</text>
<text x="202.8" y="89.2">VCC</text>
<text x="141.9" y="92.1">VCC</text>
<text x="118.2" y="112.9">1</text>
<text x="132.4" y="112.9">2</text>
<text x="118.2" y="115.8">3</text>
<text x="118.2" y="118.7">5</text>
<text x="132.4" y="115.8">4</text>
<text x="132.4" y="118.7">6</text>
<text x="223" y="118.2">VCC</text>
<text x="118.2" y="121.6">7</text>
<text x="118.2" y="124.5">9</text>
<text x="132.4" y="121.6">8</text>
<text x="132.4" y="124.5">10</text>
<text x="116.8" y="127.4">11</text>
<text x="116.8" y="130.3">13</text>
<text x="132.4" y="127.4">12</text>
<text x="132.4" y="130.3">14</text>
<text x="236.9" y="127.4">1</text>
<text x="236.9" y="130.3">2</text>
<text x="116.8" y="133.2">15</text>
<text x="116.8" y="136.1">17</text>
<text x="132.4" y="133.2">16</text>
<text x="132.4" y="136.1">18</text>
<text x="236.9" y="133.2">3</text>
<text x="236.9" y="136.1">4</text>
<text x="116.8" y="139">19</text>
<text x="132.4" y="139">20</text>
<text x="173.8" y="187.7">Title</text>
<text x="185.4" y="190.6">&lt;Title&gt;</text>
<text x="173.8" y="196.3">Size</text>
<text x="185.4" y="196.3">Document Number</text>
<text x="269.4" y="196.3">Rev</text>
<text x="176.7" y="199.3">A</text>
<text x="185.4" y="199.3">&lt;Doc&gt;</text>
<text x="272.2" y="199.3">&lt;RevCode&gt;</text>
<text x="173.8" y="205.1">Date:</text>
<text x="188.8" y="205.1">Friday, April 29, 2011</text>
<text x="231.7" y="205.1">Sheet</text>
<text x="246.2" y="205.1">1</text>
<text x="254.9" y="205.1">of</text>
<text x="263.6" y="205.1">1</text>
</g>
<g font-size="2.6" fill="#000080">
<text x="109.2" y="15.7">U1</text>
<text x="217.3" y="16.8">J1</text>
<text x="73.9" y="25.5">R1</text>
<text x="73.9" y="32.8">330</text>
<text x="109.5" y="35.3">SN65HVD230</text>
<text x="146.6" y="34.2">R2</text>
<text x="146.6" y="37.7">10k</text>
<text x="157.3" y="40">E1</text>
<text x="181.3" y="40">R3</text>
<text x="217.3" y="37.1">CAN #1</text>
<text x="150.6" y="45.8">CAN_T</text>
<text x="181.3" y="43.5">120</text>
<text x="217.3" y="45.8">J13</text>
<text x="120.5" y="57.4">C1</text>
<text x="120.5" y="60.8">100n</text>
<text x="217.3" y="66">CAN #2</text>
<text x="187.4" y="97.9">R34</text>
<text x="188" y="101.4">4.7k</text>
<text x="210.3" y="97.9">R35</text>
<text x="210.3" y="101.4">4.7k</text>
<text x="42.6" y="106.6">R4</text>
<text x="54.2" y="106.6">R5</text>
<text x="65.8" y="106.6">R6</text>
<text x="77.4" y="106.6">R7</text>
<text x="88.9" y="106.6">R8</text>
<text x="121.7" y="106.6">J2</text>
<text x="43.2" y="110.1">10k</text>
<text x="54.8" y="110.1">10k</text>
<text x="66.4" y="110.1">10k</text>
<text x="78" y="110.1">10k</text>
<text x="89.5" y="110.1">10k</text>
<text x="189.1" y="112.4">E3</text>
<text x="210.3" y="112.4">E4</text>
<text x="181.9" y="115.9">SCL_PU</text>
<text x="210.3" y="115.9">SDA_PU</text>
<text x="240.4" y="121.1">J3</text>
<text x="53.9" y="147.2">E2</text>
<text x="121.7" y="147.2">JTAG</text>
<text x="240.4" y="144.2">I2C</text>
<text x="53.9" y="150.6">R-T</text>
<text x="85.8" y="150">R9</text>
<text x="85.8" y="153.5">10k</text>
<text x="97.4" y="150">R10</text>
<text x="97.4" y="153.5">10k</text>
<text x="108.9" y="150">R11</text>
<text x="108.9" y="153.5">10k</text>
</g>
<g font-size="2.6" fill="#f00">
<text x="47.5" y="21.2">CAN_TX</text>
<text x="47.3" y="30.1">CAN_RX</text>
</g>
<g font-size="2.6" fill="#004080">
<text x="108.6" y="21.5">TXD</text>
<text x="122.4" y="21.5">RS</text>
<text x="108.6" y="24.4">VSS</text>
<text x="108.6" y="27.3">VDD</text>
<text x="118.6" y="24.4">CANH</text>
<text x="119" y="27.3">CANL</text>
<text x="108.6" y="30.2">RXD</text>
<text x="119" y="30.2">VREF</text>
</g>
<g font-size="2.6" fill="#008000">
<text x="15.7" y="116.7">NJTRST</text>
<text x="15.7" y="119.6">JTDI</text>
<text x="15.7" y="125.4">JTCK</text>
<text x="15.7" y="122.5">JTMS</text>
<text x="15.7" y="131.2">JTDO</text>
<text x="15.7" y="134.1">NRST</text>
</g>
<g font-size="2.6" fill="#00f">
<text x="172.1" y="128.3">SDA</text>
<text x="172.1" y="131.2">SCL</text>
</g>
<g font-size="2.1">
<text x="30.4" y="2.2">5</text>
<text x="85.4" y="2.2">4</text>
<text x="140.5" y="2.2">3</text>
<text x="195.4" y="2.2">2</text>
<text x="250.5" y="2.2">1</text>
<text x=".8" y="30.1">D</text>
<text x="278.8" y="30.1">D</text>
<text x=".8" y="80.8">C</text>
<text x="278.8" y="80.8">C</text>
<text x=".8" y="131.5">B</text>
<text x="278.8" y="131.5">B</text>
<text x=".8" y="182.2">A</text>
<text x="278.8" y="182.2">A</text>
<text x="30.4" y="207.8">5</text>
<text x="85.4" y="207.8">4</text>
<text x="140.5" y="207.8">3</text>
<text x="195.4" y="207.8">2</text>
<text x="250.5" y="207.8">1</text>
</g>
</svg>
